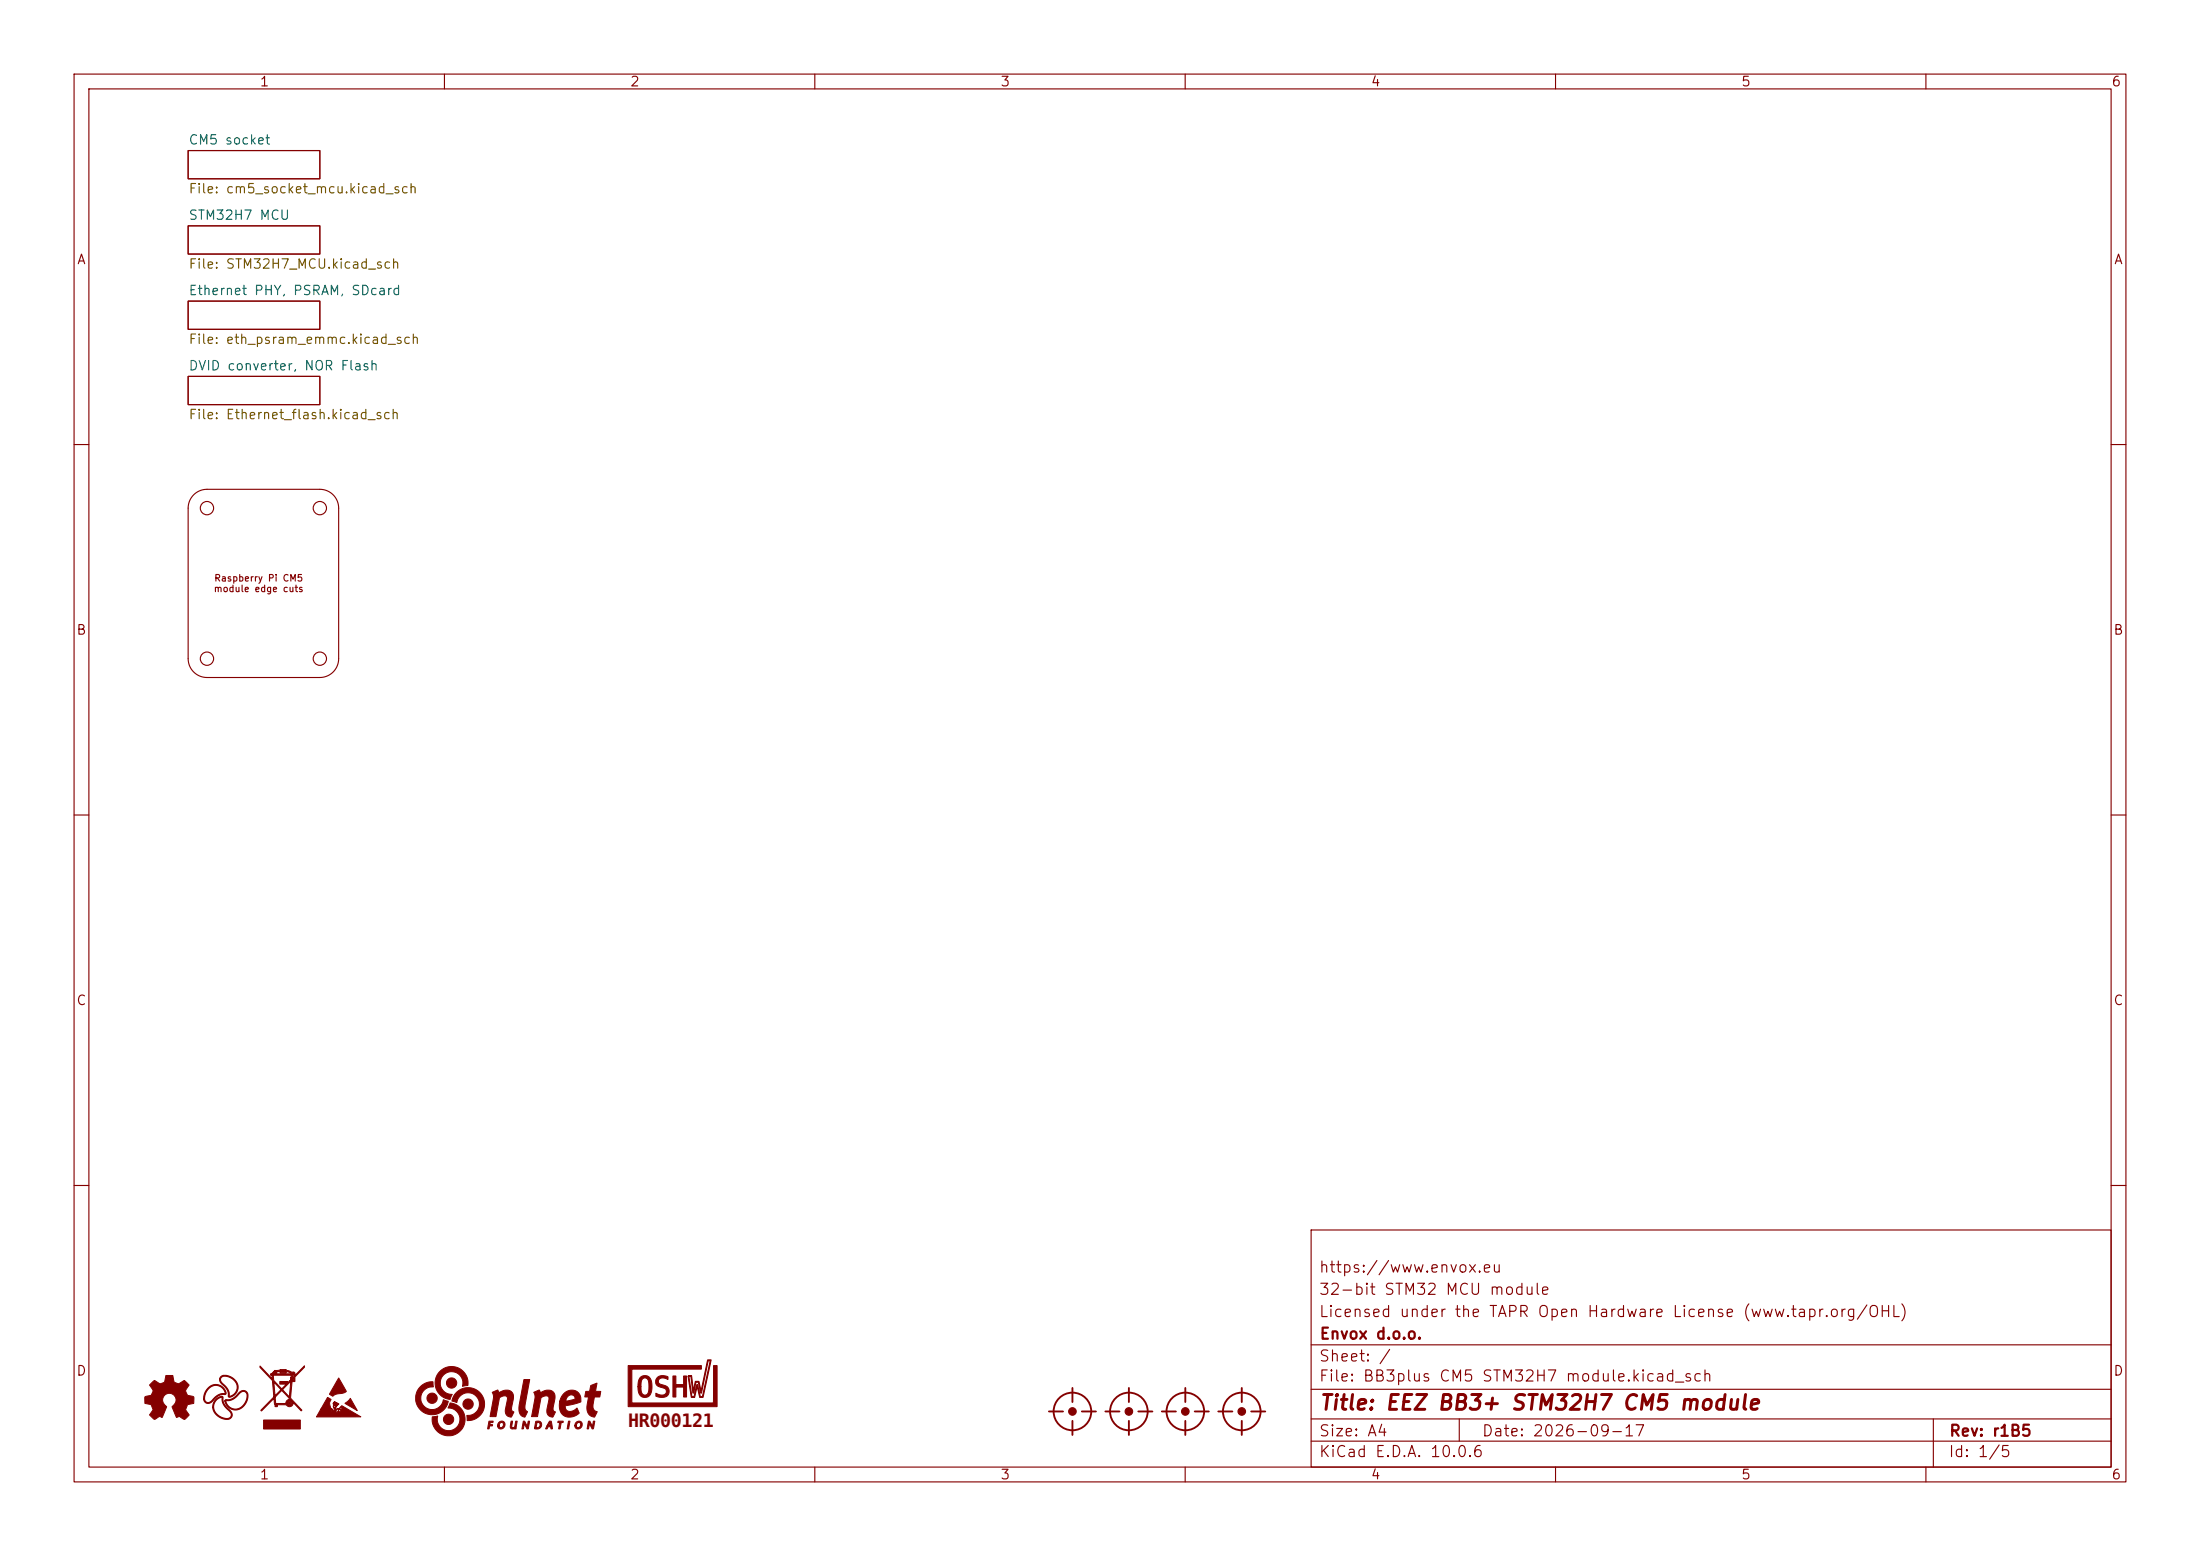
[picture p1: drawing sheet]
<svg xmlns="http://www.w3.org/2000/svg" width="297mm" height="210mm" viewBox="0 0 297 210" stroke-linecap="round" stroke-linejoin="round" font-family="sans-serif">
<g fill="none" stroke="#840000" stroke-width=".15">
<path d="M10 10h277v190h-277zM12 12h273v186h-273zM60 10v2M110 10v2M160 10v2M210 10v2M260 10v2M25.4 30.5h17.8v3.8h-17.8zM25.4 20.3h17.8v3.8h-17.8zM25.4 50.8h17.8v3.8h-17.8zM25.4 40.6h17.8v3.9h-17.8zM10 60h2"/>
<path d="M26.1 66.8a2.54 2.54 0 0 1 1.8-.8h15.3a2.54 2.54 0 0 1 2.5 2.6v20.3a2.54 2.54 0 0 1-2.5 2.5h-15.3a2.54 2.54 0 0 1-2.5-2.5v-20.3a2.54 2.54 0 0 1 .7-1.8zM285 60h2M10 110h2M285 110h2M10 160h2M177 166h108v32h-108zM285 160h2M60 198v2M110 198v2M160 198v2M177 194.5h108M177 191.5h108"/>
<path d="M177 187.5h108M177 181.5h108M197 191.5v3M210 198v2M260 198v2M261 191.5v6.5"/>
<circle cx="27.9" cy="68.6" r=".9"/>
<circle cx="43.2" cy="68.6" r=".9"/>
<circle cx="27.9" cy="88.9" r=".9"/>
<circle cx="43.2" cy="88.9" r=".9"/>
</g>
<g fill="#840000" stroke="#840000" stroke-width=".14">
<path d="M45.7 186l1.1 1.8-.5 .2-1 .2-.4 .3-.4-.3z"/>
<path d="M44.2 188.6l.5 .3v.1a.87 .87 0 0 0-.1 .9l.1 .2 .2 .2 .1 .3 .3-.1 .2 .1 .1-.2a.18 .18 0 0 0 .3 .2 .18 .18 0 0 0 .1-.3 .18 .18 0 0 0-.2-.1l-.1 .2a.15 .15 0 0 0-.1-.2 .15 .15 0 0 0-.2 .1l-.1 .2h-.2l-.1-.8a.35 .35 0 0 1 .2-.5l-.2 .2 .1 .2a.23 .23 0 0 0-.1 .3 .23 .23 0 0 0 .2 .1v-.4v-.3l.1-.1a.37 .37 0 0 0 .1 .6v-.5v.3l.1-.2 .3 .1-.4 .4-.1 .5 .2-.3h.4a.14 .14 0 0 0 .2 .2 .15 .15 0 0 0 0-.3 .14 .14 0 0 0-.2 .1h-.1l.3-.4 2.6 1.5h-6l.6-1h1.4l.2 .4v-.3l-.1-.1h-1.5z"/>
<path d="M46.6 189.4l.7-.7 .9 1.7z"/>
<path d="M28.2 187.3a1.35 1.35 0 0 1 1.4-.4 1.35 1.35 0 0 1 .9 1.3 2.08 2.08 0 0 0-1.9 1 .63 .63 0 0 1-.7 .2 .63 .63 0 0 1-.4-.6h.1a.57 .57 0 0 0 .5 .5 .57 .57 0 0 0 .6-.4 2.05 2.05 0 0 1 1.7-.9 1.34 1.34 0 0 0-1.2-1 1.34 1.34 0 0 0-1.4 .9l-.2 .9h-.1a2.04 2.04 0 0 1 .7-1.5z"/>
<path d="M29.2 188.8l.3-.2a.32 .32 0 0 1 .3-.2 .32 .32 0 0 1 .3 .2 2.23 2.23 0 0 0 1.1 1.9 .68 .68 0 0 1 0 .9 .68 .68 0 0 1-.8 .2 1.91 1.91 0 0 1-1.7-1.7h.1a1.71 1.71 0 0 0 2.3 1.4 .72 .72 0 0 0-.4-1.1 1.89 1.89 0 0 1-.7-1.6h-.1a1.37 1.37 0 0 0-1.1 1.3h-.1a1.45 1.45 0 0 1 .5-1.1z"/>
<path d="M29.8 185.8a1.62 1.62 0 0 1 2.3 1.7 1.13 1.13 0 0 1-1.3 1 1.87 1.87 0 0 0-.9-1.8l-.3-.5h.2l.1 .3a2.3 2.3 0 0 1 1 1.9 1.26 1.26 0 0 0 1.1-1.2 1.26 1.26 0 0 0-.9-1.3 .9 .9 0 0 0-1.3 .2v.1h-.2z"/>
<path d="M30.4 189v-.1a2.02 2.02 0 0 0 1.9-1 .68 .68 0 0 1 .9-.1 .68 .68 0 0 1 .3 .8 1.68 1.68 0 0 1-2.3 1.6l-.7-.6-.1-.5h.1a1.37 1.37 0 0 0 1.3 1.1 1.37 1.37 0 0 0 1.4-1 .92 .92 0 0 0-.2-1.4h-.3l-.3 .2a2.02 2.02 0 0 1-1.8 1l-.2 .1z"/>
<path d="M20.5 186.6a.39 .39 0 0 1 .3-.3 .39 .39 0 0 1 .4 .2 .65 .65 0 0 0 1.1-.2l.1-.7h.9l.1 .5a.65 .65 0 0 0 .4 .6 .65 .65 0 0 0 .7-.2 .38 .38 0 0 1 .4-.2 .38 .38 0 0 1 .3 .3l.3 .3-.3 .5a.64 .64 0 0 0 0 .8 .64 .64 0 0 0 .7 .2l.3 .2v.8l-.6 .1a.45 .45 0 0 0-.4 .5l-.2 .3 .5 .7-.2 .3a.41 .41 0 0 1-.3 .3 .41 .41 0 0 1-.5-.2l-.3-.2-.4 .1-.6-1.4a.94 .94 0 0 0 .4-1.5 .94 .94 0 0 0-1.5 .1 .99 .99 0 0 0 .4 1.4l-.6 1.4-.4-.1-.6 .4-.7-.6 .5-.7-.1-.3a.54 .54 0 0 0-.7-.5l-.3-.1-.1-.8 .1-.1 .4-.1a.64 .64 0 0 0 .6-.4 .64 .64 0 0 0-.2-.7l-.2-.4z"/>
<path d="M35.1 184.4l1.7 1.7-.1-.5h.2l.1 .7 1 1.2 .7-.7h-.9v-.3h1v.1a.64 .64 0 0 1 .9-.3v-.3l-.3 .3h-.2l.1-.7h-2.8v-.2h2.8l-.2-.2-.5-.1v.2h-.8v-.2l-.5 .1v.2h-.3v-.1l-.3 .1 .3-.3h1.5v-.1l-1.5 .1v-.1l.8-.1h.8h.1l.8 .3a.24 .24 0 0 1 .3 .2 .24 .24 0 0 1-.3 .3v.2h.1l1.5-1.6v.2l-1.3 1.3v.7h-.4l-.1 1.7a.7 .7 0 0 0 .3 .9l1.2 1.2-.2 .1-1-1.1a.53 .53 0 0 1-.4 .5 .53 .53 0 0 1-.6-.2h-1.2v.3h-.3l-.1-1.2-1.7 1.7-.1-.1 1.7-1.7h.2l.1 .8h1.6h.1a.25 .25 0 0 0 .4 .2 .25 .25 0 0 0-.1-.5 .25 .25 0 0 0-.4 .3h-.2v-.2l.2-.2 .2-.1v-.2l-1-1-.9 .9h-.2l-.1-2.1h.2l.1 1.9 .8-.8h.2l1 .9 .1-2-1.1 1.1h-.2l-.9-1-.2-.1v-.2l-1.7-1.7z"/>
<path d="M35.6 191.7h4.9v1.2h-4.9z"/>
<path d="M56.7 187.2a2.14 2.14 0 0 1 1.8-.7v.7a1.54 1.54 0 0 0-1.7 1.3 1.54 1.54 0 0 0 1.3 1.7 1.54 1.54 0 0 0 1.8-1.3l.6 .2a2.21 2.21 0 0 1-3.2 1.6 2.21 2.21 0 0 1-.6-3.5z"/>
<path d="M58.4 191.2l.7-.1a1.53 1.53 0 0 0 1.2 2 1.53 1.53 0 0 0 1.8-1.4 1.53 1.53 0 0 0-1.6-1.7l.2-.6a2.22 2.22 0 0 1 2.1 2.4 2.22 2.22 0 0 1-2.6 2 2.22 2.22 0 0 1-1.8-2.6z"/>
<path d="M59.4 185a2.23 2.23 0 0 1 2.6-.3 2.23 2.23 0 0 1 1.2 2.3l-.8 .1a1.53 1.53 0 0 0-1.2-2 1.53 1.53 0 0 0-1.8 1.5 1.53 1.53 0 0 0 1.7 1.6l-.3 .6a2.16 2.16 0 0 1-2-1.4 2.16 2.16 0 0 1 .6-2.4z"/>
<path d="M61.7 187.9a2.23 2.23 0 0 1 3.6 .8 2.23 2.23 0 0 1-2.2 3l-.1-.7a1.54 1.54 0 0 0 1.7-1.3 1.54 1.54 0 0 0-1.3-1.7 1.54 1.54 0 0 0-1.7 1.3l-.7-.2 .2-.7z"/>
<path d="M66 191.8h.6l-.1 .2h-.3l-.1 .2 .4 .1v.2h-.4l-.1 .3-.2 .1z"/>
<path d="M67.4 191.9a.52 .52 0 0 1 .8 .4 .52 .52 0 0 1-.7 .6 .42 .42 0 0 1-.3-.5h.2a.32 .32 0 0 0 .4 .3 .32 .32 0 0 0 .2-.5l-.2-.2a.36 .36 0 0 0-.4 .4h-.2z"/>
<path d="M66.5 187.9l.7-.3 .1 .4a1.32 1.32 0 0 1 1.9 .1 4.8 4.8 0 0 1-.1 2v.3l.3 .2-.3 .6a.79 .79 0 0 1-.8-.3 .79 .79 0 0 1 0-.9v-.2a1.42 1.42 0 0 0 .1-1.4h-.3a.67 .67 0 0 0-.8 .8l-.3 2h-.8l.2-1.2a3 3 0 0 0 .1-2z"/>
<path d="M69 191.8h.2a.7 .7 0 0 0 0 .9l.3-.1 .1-.8h.2l-.1 1.1-.2-.1a.42 .42 0 0 1-.6-.2z"/>
<path d="M70.7 186.2h.8l-.4 2.5a2.89 2.89 0 0 0-.1 1.7l.2 .1-.3 .7a.79 .79 0 0 1-.8-1z"/>
<path d="M70.7 191.8h.1l.4 .7 .1-.7h.2l-.2 1-.2 .1-.3-.8-.1 .7-.2 .1z"/>
<path d="M72.3 191.8a.57 .57 0 0 1 .8 .5 .57 .57 0 0 1-.8 .6l-.1-.1v-.1h.2a.36 .36 0 0 0 .5-.3 .36 .36 0 0 0-.4-.4l-.1 .7h-.2z"/>
<path d="M74.2 191.8h.2l.2 .9a.14 .14 0 0 1 0 .1 .14 .14 0 0 1-.2 .1l-.1-.3h-.3l-.1 .3-.2-.1a.48 .48 0 0 1 .6-.4v-.4l-.2 .4h-.2z"/>
<path d="M72.1 187.9l.7-.3 .2 .4a1.33 1.33 0 0 1 1.8 .1l.1 .6-.2 1.1a.58 .58 0 0 0 .3 .8l-.3 .6a.54 .54 0 0 1-.8-.5l-.1-.5 .3-1.1a.51 .51 0 0 0-.1-.6 .51 .51 0 0 0-.7 0l-.3 .2-.4 2.5h-.8l.2-1.5a2.29 2.29 0 0 0 .1-1.8z"/>
<path d="M75.3 191.8h.7v.2h-.2l-.2 .7a.13 .13 0 0 1 0 .2 .13 .13 0 0 1-.2-.1 .13 .13 0 0 1 0-.1l.2-.7h-.3z"/>
<path d="M76.8 191.8h.1v.1l-.1 1h-.2z"/>
<path d="M76.1 188.1a1.28 1.28 0 0 1 1.6-.4 1.28 1.28 0 0 1 .7 1.5l-2 .5a.59 .59 0 0 0 .2 .7 .59 .59 0 0 0 .7 0l.6-.4 .3 .7a1.53 1.53 0 0 1-1.9 .4 1.53 1.53 0 0 1-.8-1.7l.1-.3h.8l1-.2a.25 .25 0 0 0 .2-.2 .25 .25 0 0 0-.1-.3 .75 .75 0 0 0-.8 0 .75 .75 0 0 0-.3 .7h-.8l.2-.5z"/>
<path d="M77.8 192a.52 .52 0 0 1 .8 .1 .52 .52 0 0 1-.5 .8h-.1a.41 .41 0 0 1-.4-.5h.2a.33 .33 0 0 0 .5 .1 .33 .33 0 0 0 0-.5h-.3l-.2 .4h-.2z"/>
<path d="M79.4 191.8h.2l.4 .7a.6 .6 0 0 1 .2-.7h.1l-.1 .8a.2 .2 0 0 1-.2 .3 .2 .2 0 0 1-.2-.3l-.2-.4-.1 .6h-.2z"/>
<path d="M79.7 187l.9-.3-.2 1.1h.7l-.1 .7-.7 .1-.2 .6a.9 .9 0 0 0 .5 1.3l-.3 .7a.99 .99 0 0 1-1.1-1.2l.3-1.4-.5-.1v-.1l.1-.6h.5z"/>
<path d="M86.4 185.9a.95 .95 0 0 1 1.2-.1 .95 .95 0 0 1 .4 1 1.79 1.79 0 0 1-.5 1.7l-.5 .1a.94 .94 0 0 1-.9-1v-.4h.4v.4a.53 .53 0 0 0 .5 .7 .53 .53 0 0 0 .6-.6v-.4a1.4 1.4 0 0 0-.3-1.3 .64 .64 0 0 0-.8 .8v.4h-.4l.1-.8z"/>
<path d="M88.8 185.9a1.12 1.12 0 0 1 1.4 0v.3l-.2-.1a.71 .71 0 0 0-1.1 .3 .72 .72 0 0 0 .7 .6 .86 .86 0 0 1 .7 1.1 .86 .86 0 0 1-1.2 .5l-.6-.2v-.4a1.03 1.03 0 0 0 1.4 0 .53 .53 0 0 0 0-.5 .53 .53 0 0 0-.6-.2 .8 .8 0 0 1-.7-.5 .8 .8 0 0 1 .2-.9z"/>
<path d="M90.8 185.7h.4v1.2h1.1v-1.2h.4v2.9h-.4v-1.4h-1.1v1.4h-.4z"/>
<path d="M92.9 185.7l.5-.1 .2 2 .3-1.2h.4l.1 .1 .2 1.2 .9-4.2h.5l-1.1 5.1h-.4l-.4-1.4-.3 1.4h-.2a.22 .22 0 0 1-.3 0 .22 .22 0 0 1 0-.3l-.4-2.5h.1l.4 2.5a.19 .19 0 0 0 .2 .2 .19 .19 0 0 0 .1-.3l.4-1.3 .4 1.2a.29 .29 0 0 0 0 .3 .29 .29 0 0 0 .3 .1l1.1-4.8a.3 .3 0 0 0-.4 .4l-.8 3.9h-.1l-.3-1.4-.3-.1-.3 1.1a.35 .35 0 0 1-.1 .4l-.3-2.2z"/>
<path d="M84.8 184.3h9.9v.5h-9.4v4.6h11v-5.1h.5v5.6h-12z"/>
<circle cx="39.1" cy="189.4" r=".17"/>
<circle cx="58.3" cy="188.7" r=".69"/>
<circle cx="60.6" cy="191.6" r=".7"/>
<circle cx="61" cy="186.7" r=".69"/>
<circle cx="63.2" cy="189.5" r=".69"/>
</g>
<g fill="none" stroke="#840000" stroke-width=".25">
<path d="M141.6 190.5h1.9M144.8 187.3v1.9M144.8 191.8v1.9M146 190.5h2M149.2 190.5h1.9M152.4 187.3v1.9M152.4 191.8v1.9M153.7 190.5h1.9M156.8 190.5h1.9M160 187.3v1.9M160 191.8v1.9M161.3 190.5h1.9"/>
<path d="M164.5 190.5h1.9M167.6 187.3v1.9M167.6 191.8v1.9M168.9 190.5h1.9"/>
<circle cx="144.8" cy="190.5" r="2.54"/>
<circle cx="152.4" cy="190.5" r="2.54"/>
<circle cx="160" cy="190.5" r="2.54"/>
<circle cx="167.6" cy="190.5" r="2.54"/>
</g>
<g fill="#840000" stroke="#840000" stroke-width=".15">
<circle cx="160" cy="190.5" r=".51"/>
<circle cx="144.8" cy="190.5" r=".51"/>
<circle cx="152.4" cy="190.5" r=".51"/>
<circle cx="167.6" cy="190.5" r=".51"/>
</g>
<text font-size="2.5" fill="#840000" x="84.8" y="192.6">HR000121</text>
<text font-size="2" fill="#840000" x="178" y="190.8">Title: EEZ BB3+ STM32H7 CM5 module</text>
<g font-size="1.5" fill="#840000">
<text x="178" y="172.1">https://www.envox.eu</text>
<text x="178" y="178.1">Licensed under the TAPR Open Hardware License (www.tapr.org/OHL)</text>
<text x="178" y="175.1">32-bit STM32 MCU module</text>
<text x="178" y="184.1">Sheet: /</text>
<text x="178" y="181.1">Envox d.o.o.</text>
<text x="178" y="186.8">File: BB3plus CM5 STM32H7 module.kicad_sch</text>
<text x="178" y="197">KiCad E.D.A. 10.0.6</text>
<text x="178" y="194.2">Size: A4</text>
<text x="200" y="194.2">Date: 2026-09-17</text>
<text x="263" y="197">Id: 1/5</text>
<text x="263" y="194.2">Rev: r1B5</text>
</g>
<g font-size="1.3" fill="#840000">
<text x="35" y="12">1</text>
<text x="85" y="12">2</text>
<text x="135" y="12">3</text>
<text x="185" y="12">4</text>
<text x="235" y="12">5</text>
<text x="285" y="12">6</text>
<text x="10.3" y="36">A</text>
<text x="285.3" y="36">A</text>
<text x="10.2" y="86">B</text>
<text x="285.2" y="86">B</text>
<text x="10.2" y="136">C</text>
<text x="285.2" y="136">C</text>
<text x="10.2" y="186">D</text>
<text x="285.2" y="186">D</text>
<text x="35" y="200">1</text>
<text x="85" y="200">2</text>
<text x="135" y="200">3</text>
<text x="185" y="200">4</text>
<text x="235" y="200">5</text>
<text x="285" y="200">6</text>
</g>
<g font-size="1.3" fill="#006464">
<text x="25.4" y="19.8">CM5 socket</text>
<text x="25.4" y="30">STM32H7 MCU</text>
<text x="25.4" y="40.1">Ethernet PHY, PSRAM, SDcard</text>
<text x="25.4" y="50.3">DVID converter, NOR Flash</text>
</g>
<g font-size="1.3" fill="#725600">
<text x="25.4" y="26.4">File: cm5_socket_mcu.kicad_sch</text>
<text x="25.4" y="36.6">File: STM32H7_MCU.kicad_sch</text>
<text x="25.4" y="46.7">File: eth_psram_emmc.kicad_sch</text>
<text x="25.4" y="56.9">File: Ethernet_flash.kicad_sch</text>
</g>
<g font-size=".9" fill="#840000">
<text x="28.8" y="80.1">module edge cuts</text>
<text x="28.8" y="78.7">Raspberry Pi CM5</text>
</g>
</svg>
